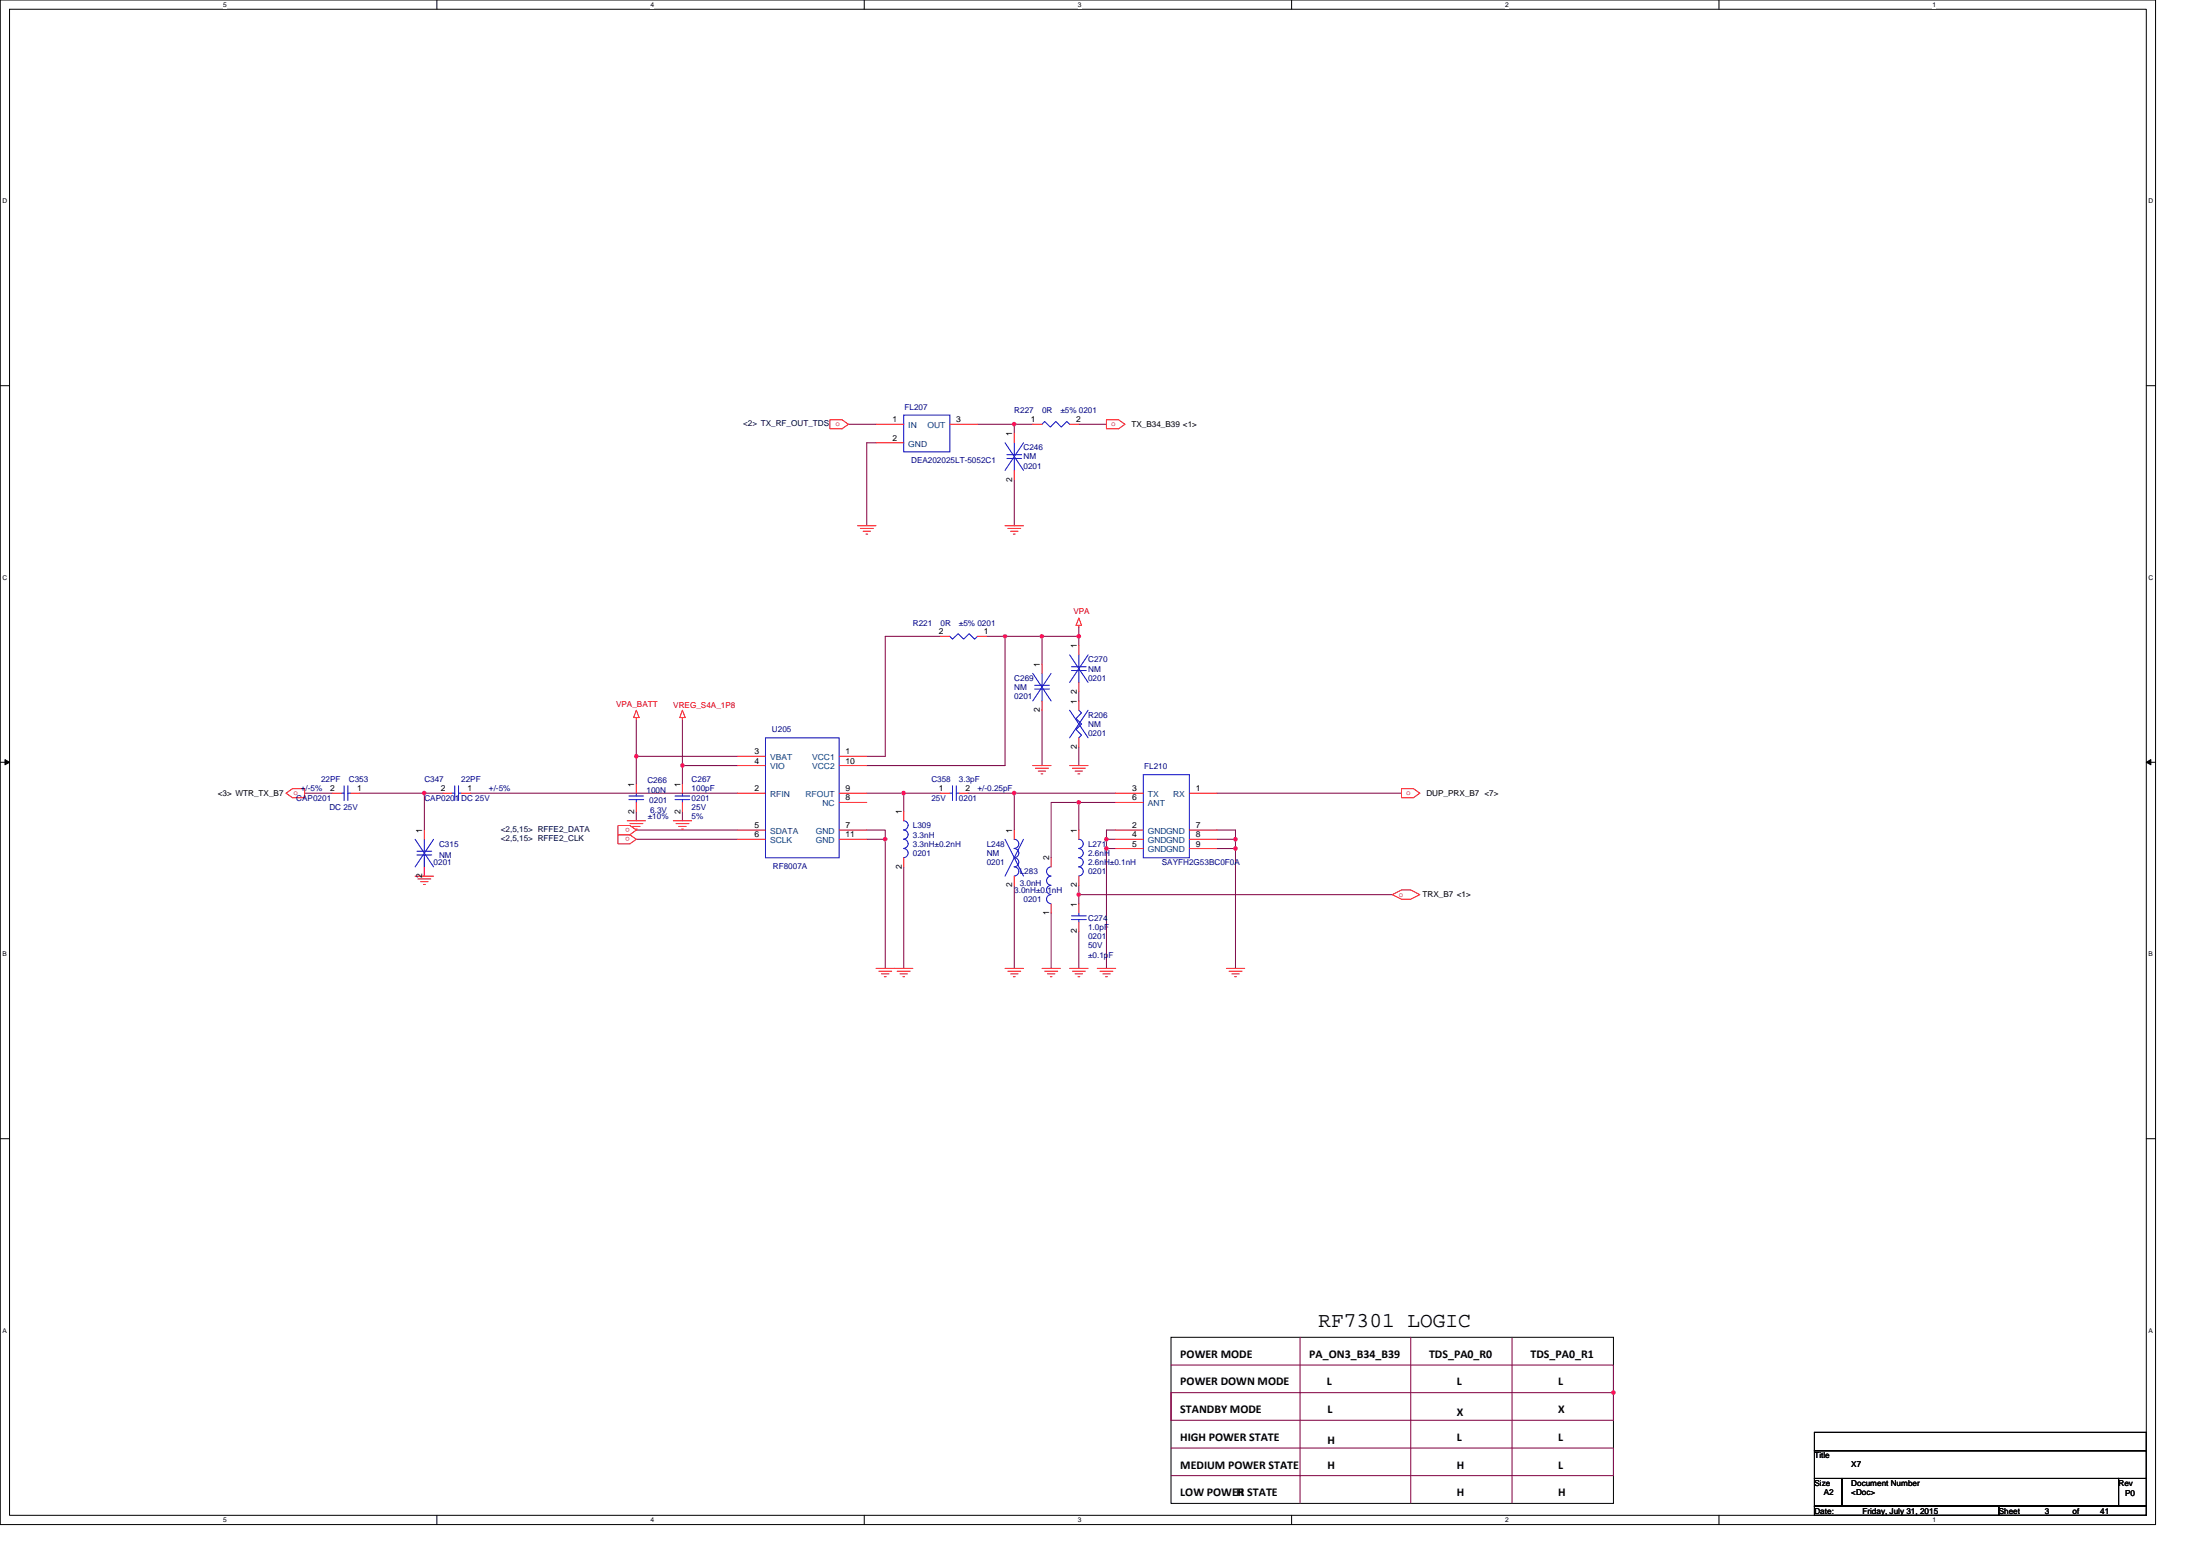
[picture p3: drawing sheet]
<svg xmlns="http://www.w3.org/2000/svg" width="297mm" height="210mm" viewBox="0 0 297 210" stroke-linecap="round" stroke-linejoin="round" font-family="sans-serif">
<path d="M0 0h291v205.7h-291zM1.3 1.2h288.5v203.3h-288.5z" fill="none" stroke="#000" stroke-width=".14"/>
<g fill="#fff">
<path d="M30.1 .1h.5v1h-.5z"/>
<path d="M30.1 204.6h.5v1h-.5z"/>
</g>
<path d="M59 0v1.2M59 204.5v1.2" fill="none" stroke="#000" stroke-width=".14"/>
<g fill="#fff">
<path d="M87.8 .1h.5v1h-.5z"/>
<path d="M87.8 204.6h.5v1h-.5z"/>
</g>
<path d="M116.7 0v1.2M116.7 204.5v1.2" fill="none" stroke="#000" stroke-width=".14"/>
<g fill="#fff">
<path d="M145.5 .1h.5v1h-.5z"/>
<path d="M145.5 204.6h.5v1h-.5z"/>
</g>
<path d="M174.4 0v1.2M174.4 204.5v1.2" fill="none" stroke="#000" stroke-width=".14"/>
<g fill="#fff">
<path d="M203.2 .1h.5v1h-.5z"/>
<path d="M203.2 204.6h.5v1h-.5z"/>
</g>
<path d="M232.1 0v1.2M232.1 204.5v1.2" fill="none" stroke="#000" stroke-width=".14"/>
<g fill="#fff">
<path d="M260.9 .1h.5v1h-.5z"/>
<path d="M260.9 204.6h.5v1h-.5z"/>
<path d="M.4 26.6h.6v1h-.6z"/>
<path d="M290.1 26.6h.6v1h-.6z"/>
<path d="M.4 77.4h.6v1h-.6z"/>
<path d="M290.1 77.4h.6v1h-.6z"/>
</g>
<path d="M0 52h1.3M289.8 52h1.2" fill="none" stroke="#000" stroke-width=".14"/>
<g fill="#fff">
<path d="M.4 128.3h.5v1h-.5z"/>
<path d="M290.1 128.3h.6v1h-.6z"/>
</g>
<path d="M0 102.9h1.3M289.8 102.9h1.2" fill="none" stroke="#000" stroke-width=".14"/>
<path d="M.7 102.5l.6 .4-.6 .3zM289.8 102.9l.6-.4v.7z" fill="#000" stroke="#000" stroke-width=".14"/>
<g fill="#fff">
<path d="M.4 179.1h.5v1h-.5z"/>
<path d="M290.1 179.1h.6v1h-.6z"/>
</g>
<path d="M0 153.7h1.3M289.8 153.7h1.2M158.1 180.5h59.7v22.4h-59.7zM245 199.5h3.7v3.7h-3.7zM245 193.3h44.8v2.5h-44.8zM245 195.8h44.8v3.7h-44.8zM248.7 199.5h37.3v3.7h-37.3zM286 199.5h3.8v3.7h-3.8zM245 203.2h24.9v1.3h-24.9zM269.9 203.2h19.9v1.3h-19.9z" fill="none" stroke="#000" stroke-width=".14"/>
<g fill="none" stroke="#800040" stroke-width=".14">
<path d="M114.6 57.3h3.7M118.3 59.8h-1.3v11.2M132 57.3h4.9M136.9 57.3h2.5M136.9 57.3v1.2M145.7 57.3h3.7M136.9 64.7v6.3M85.9 97.1v5h13.7M92.1 97.1v6.2M127 85.9h-7.5v16.2h-2.5M133.2 85.9h2.5M135.7 85.9v17.4h-18.7"/>
<path d="M135.7 85.9h5M140.7 85.9v3.7M140.7 95.8v7.5M140.7 85.9h5M145.7 93.3v1.3M145.7 84.6v2.5M41.1 107h3.7M48.6 107h8.7M57.3 115.8v2.4M57.3 107v5M57.3 107h2.5M63.5 107h36.1"/>
<path d="M85.9 109.5v1.3M85.9 102.1v3.7M85.9 112h13.7M85.9 113.3h13.7M92.1 103.3v2.5M92.1 103.3h7.5M92.1 109.5v1.3M117 113.3h2.5M117 107h5M117 112h2.5v1.3M119.5 113.3v17.4M122 117v13.7"/>
<path d="M122 107v2.5M122 107h5M130.7 107h6.2M136.9 107v5M136.9 107h13.7M136.9 119.5v11.2M145.7 100.8v2.5M145.7 119.5v1.2h42.3M145.7 108.3v3.7M145.7 108.3h4.9M145.7 108.3h-3.8v7.5M149.4 113.3v1.2"/>
<path d="M149.4 113.3h1.2M150.6 112h-1.2v1.3M150.6 114.5h-1.2v16.2M164.3 107h24.9M164.3 112h2.5v1.3M164.3 113.3h2.5M164.3 114.5h2.5M166.8 113.3v1.2M166.8 114.5v16.2M141.9 123.2v7.5M145.7 125.7v5M145.7 120.7v1.3"/>
<path d="M158.1 187.9h59.7v3.8h-59.7zM158.1 195.4h59.7v3.7h-59.7M158.1 184.2h59.7v3.7M175.5 180.5v22.4M190.5 180.5v22.4M204.1 180.5v22.4"/>
</g>
<g fill="#f0f" stroke="#f0f" stroke-width=".14">
<circle cx="217.8" cy="187.9" r=".24"/>
<circle cx="135.7" cy="85.9" r=".23"/>
<circle cx="145.7" cy="85.9" r=".24"/>
<circle cx="140.7" cy="85.9" r=".23"/>
<circle cx="145.7" cy="120.7" r=".24"/>
<circle cx="122" cy="107" r=".24"/>
<circle cx="119.5" cy="113.3" r=".24"/>
<circle cx="136.9" cy="107" r=".24"/>
<circle cx="92.1" cy="103.3" r=".23"/>
<circle cx="85.9" cy="102" r=".24"/>
<circle cx="145.7" cy="108.3" r=".24"/>
<circle cx="166.8" cy="113.2" r=".24"/>
<circle cx="166.8" cy="114.5" r=".24"/>
<circle cx="136.9" cy="57.2" r=".24"/>
<circle cx="149.4" cy="113.3" r=".24"/>
<circle cx="149.4" cy="114.5" r=".24"/>
<circle cx="57.3" cy="107" r=".24"/>
</g>
<g fill="none" stroke="#f00" stroke-width=".14">
<path d="M112.1 56.6h1.6l.9 .7-.9 .6h-1.6zM118.3 57.3h3.7M118.3 59.8h3.7M128.2 57.3h3.8M136.9 58.5v1.3M139.4 57.3h1.3M144.4 57.3h1.3M149.4 56.6h1.6l.9 .7-.9 .6h-1.6zM115.8 71h2.5M116.2 71.3h1.7M116.5 71.7h1M116.9 72.1h.3"/>
<path d="M135.7 71h2.5M136.1 71.3h1.7M136.5 71.7h1M136.8 72.1h.3M136.9 63.5v1.2M85.9 96.8v.3M85.9 95.8l.4 1h-.7zM92.1 96.8v.3M92.1 95.8l.4 1h-.7zM127 85.9h1.2M132 85.9h1.2M140.7 89.6v1.3"/>
<path d="M140.7 94.6v1.2M145.7 84.4v.2M145.7 87.1v1.3M145.7 92.1v1.2M145.7 94.6v1.2M145.7 99.6v1.2M145.7 83.4l.3 1h-.7zM38.6 107l.9-.6h1.6v1.3h-1.6zM44.8 107h1.3M47.3 107h1.3M56 118.2h2.5M56.4 118.6h1.8"/>
<path d="M56.8 119h1M57.2 119.4h.2M57.3 112v1.3M57.3 117v1.2M59.8 107h1.2M62.3 107h1.2M83.4 112.6h1.6l.9 .7-.9 .6h-1.6zM83.4 111.4h1.6l.9 .6-.9 .6h-1.6zM84.7 110.8h2.5M85 111.1h1.8M85.4 111.5h1M85.8 111.9h.2"/>
<path d="M85.9 105.8v1.2M85.9 108.3v1.2M90.9 110.8h2.5M91.3 111.1h1.7M91.6 111.5h1M92 111.9h.3M92.1 105.8v1.2M92.1 108.3v1.2M99.6 107h3.8M99.6 102.1h3.8M99.6 103.3h3.8M99.6 112h3.8"/>
<path d="M99.6 113.3h3.8M113.3 102.1h3.7M113.3 112h3.7M113.3 108.3h3.7M113.3 107h3.7M113.3 103.3h3.7M113.3 113.3h3.7M122 109.5v1.3M122 115.8v1.2M127 107h1.2M129.5 107h1.2M136.9 112v1.3"/>
<path d="M136.9 118.2v1.3M139.4 103.3h2.5M139.8 103.7h1.8M140.2 104.1h1M140.6 104.4h.2M141.9 115.8v1.2M144.4 103.3h2.5M144.8 103.7h1.7M145.2 104.1h1M145.5 104.4h.3M145.7 112v1.3M145.7 118.2v1.3"/>
<path d="M150.6 112h3.8M150.6 107h3.8M150.6 113.3h3.8M150.6 114.5h3.8M150.6 108.3h3.8M160.6 107h3.7M160.6 112h3.7M160.6 113.3h3.7M160.6 114.5h3.7M189.2 106.4h1.6l.9 .6-.9 .7h-1.6zM118.3 130.7h5M118.7 131.1h1.7"/>
<path d="M119 131.4h1M119.4 131.8h.3M121.1 131.1h1.8M121.5 131.4h1M121.9 131.8h.2M135.7 130.7h2.5M136.1 131.1h1.7M136.5 131.4h1M136.8 131.8h.3M140.7 130.7h2.5M141.1 131.1h1.7M141.4 131.4h1"/>
<path d="M141.8 131.8h.2M141.9 122v1.2M144.4 130.7h2.5M144.8 131.1h1.7M145.2 131.4h1M145.5 131.8h.3M145.7 122v1.2M145.7 124.5v1.2M148.1 130.7h2.5M148.5 131.1h1.8M148.9 131.4h1M149.3 131.8h.2"/>
<path d="M165.6 130.7h2.5M165.9 131.1h1.8M166.3 131.4h1M166.7 131.8h.2M188 120.7l1.2-.6h1.3l1.2 .6-1.2 .6h-1.3z"/>
</g>
<g fill="none" stroke="#00f" stroke-width=".14">
<path d="M122 56h6.2v5h-6.2zM135.7 59.8l2.5 3.7M136.9 59.8v1.6M138.2 59.8l-2.5 3.7M140.7 57.3l.4-.4 .7 .7 .8-.7 .7 .7 .7-.7 .4 .4M136 61.4h1.9M136 61.9h1.9M136.9 61.9v1.6M103.4 99.6h9.9v16.2h-9.9zM128.2 85.9l.4 .4 .8-.8 .7 .8 .7-.8 .8 .8 .4-.4M139.4 90.9l2.5 3.7M139.7 92.5h2"/>
<path d="M139.7 93h2M140.7 90.9v1.6M140.7 93v1.6M141.9 90.9l-2.5 3.7M144.4 95.8l2.5 3.8M144.4 88.4l2.5 3.7M144.7 90h2M144.7 90.5h2M145.7 88.4v1.6M145.7 90.5v1.6M145.7 95.8l.3 .4-.7 .8 .7 .7-.7 .7 .7 .8-.3 .4M146.9 95.8l-2.5 3.8"/>
<path d="M146.9 88.4l-2.5 3.7M46.1 107h.4M46.5 106v2M47 106v2M47 107h.3M56 113.3l2.5 3.7M56.3 114.9h2M56.3 115.4h2M57.3 113.3v1.6M57.3 115.4v1.6M58.5 113.3l-2.5 3.7M61 107h.4"/>
<path d="M61.4 106v2M61.9 106v2M61.9 107h.4M84.9 107.4h2M84.9 107.9h2M85.9 107v.4M85.9 107.9v.4M91.1 107.4h2M91.1 107.9h2M92.1 107v.4M92.1 107.9v.4M122 110.8a.61 .61 0 0 1 .6 .6 .61 .61 0 0 1-.6 .6 .62 .62 0 0 1 .6 .6 .62 .62 0 0 1-.6 .6 .62 .62 0 0 1 .6 .7 .62 .62 0 0 1-.6 .6 .62 .62 0 0 1 .6 .6 .62 .62 0 0 1-.6 .6"/>
<path d="M128.2 107h.4M128.6 106v2M129.1 106v2M129.1 107h.4M135.7 113.3l2.5 4.9M136.9 113.3a.61 .61 0 0 1 .7 .6 .61 .61 0 0 1-.7 .6 .62 .62 0 0 1 .7 .6 .62 .62 0 0 1-.7 .6 .61 .61 0 0 1 .7 .7 .61 .61 0 0 1-.7 .6M136.9 117a.61 .61 0 0 1 .7 .6 .61 .61 0 0 1-.7 .6M138.2 113.3l-2.5 4.9M141.9 119.5a.61 .61 0 0 0-.6 .6 .61 .61 0 0 0 .6 .6M141.9 118.2a.61 .61 0 0 0-.6 .7 .61 .61 0 0 0 .6 .6M141.9 117a.61 .61 0 0 0-.6 .6 .61 .61 0 0 0 .6 .6M145.6 113.3a.61 .61 0 0 1 .7 .6 .61 .61 0 0 1-.7 .6 .62 .62 0 0 1 .7 .6 .62 .62 0 0 1-.7 .6 .61 .61 0 0 1 .7 .7 .61 .61 0 0 1-.7 .6"/>
<path d="M145.6 117a.61 .61 0 0 1 .7 .6 .61 .61 0 0 1-.7 .6M154.4 104.5h6.2v11.3h-6.2zM141.9 120.7a.61 .61 0 0 0-.6 .6 .61 .61 0 0 0 .6 .7M144.7 123.6h2M144.7 124.1h2M145.7 123.2v.4M145.7 124.1v.4"/>
</g>
<text font-size="2.9" x="178" y="179">RF7301 LOGIC</text>
<g font-size="1.6">
<text x="159.4" y="183.2">POWER MODE</text>
<text x="176.8" y="183.2">PA_ON3_B34_B39</text>
<text x="193" y="183.2">TDS_PA0_R0</text>
<text x="206.6" y="183.2">TDS_PA0_R1</text>
<text x="159.4" y="190.7">STANDBY MODE</text>
<text x="159.4" y="187">POWER DOWN MODE</text>
<text x="179.2" y="187">L</text>
<text x="179.3" y="190.7">L</text>
<text x="196.7" y="191.1">X</text>
<text x="196.7" y="187">L</text>
<text x="210.4" y="190.7">X</text>
<text x="210.4" y="187">L</text>
<text x="159.4" y="194.4">HIGH POWER STATE</text>
<text x="179.3" y="194.8">H</text>
<text x="196.7" y="194.4">L</text>
<text x="210.4" y="194.4">L</text>
<text x="159.4" y="201.9">LOW POWER STATE</text>
<text x="159.4" y="198.2">MEDIUM POWER STATE</text>
<text x="166.9" y="201.9">H</text>
<text x="179.3" y="198.2">H</text>
<text x="196.7" y="201.9">H</text>
<text x="196.7" y="198.2">H</text>
<text x="210.4" y="201.9">H</text>
<text x="210.4" y="198.2">L</text>
</g>
<g font-size="1.1" fill="#000040">
<text x="100.3" y="57.5">&lt;2&gt; TX_RF_OUT_TDS</text>
<text x="67.6" y="113.5">&lt;2,5,15&gt; RFFE2_CLK</text>
<text x="67.6" y="112.3">&lt;2,5,15&gt; RFFE2_DATA</text>
</g>
<g font-size="1.1" fill="#f00">
<text x="112.8" y="57.6">o</text>
<text x="150" y="57.6">o</text>
<text x="144.9" y="82.9">VPA</text>
<text x="83.2" y="95.4">VPA_BATT</text>
<text x="90.9" y="95.6">VREG_S4A_1P8</text>
<text x="39.6" y="107.3">o</text>
<text x="189.8" y="107.3">o</text>
<text x="85" y="113" transform="rotate(180 85 113)">o</text>
<text x="85" y="111.7" transform="rotate(180 85 111.7)">o</text>
<text x="188.8" y="121">o</text>
</g>
<g font-size="1.1">
<text x="120.5" y="57">1</text>
<text x="120.5" y="59.5">2</text>
<text x="129.1" y="57">3</text>
<text x="136.7" y="58.9" transform="rotate(-90 136.7 58.9)">1</text>
<text x="139.2" y="57">1</text>
<text x="145.3" y="57">2</text>
<text x="152.8" y="57.7">TX_B34_B39 &lt;1&gt;</text>
<text x="136.7" y="65" transform="rotate(-90 136.7 65)">2</text>
<text x="126.7" y="85.6">2</text>
<text x="132.8" y="85.6">1</text>
<text x="145.4" y="87.5" transform="rotate(-90 145.4 87.5)">1</text>
<text x="140.4" y="90" transform="rotate(-90 140.4 90)">1</text>
<text x="145.4" y="95" transform="rotate(-90 145.4 95)">1</text>
<text x="145.4" y="93.6" transform="rotate(-90 145.4 93.6)">2</text>
<text x="101.9" y="101.8">3</text>
<text x="114.2" y="101.8">1</text>
<text x="140.4" y="96.1" transform="rotate(-90 140.4 96.1)">2</text>
<text x="145.4" y="101.1" transform="rotate(-90 145.4 101.1)">2</text>
<text x="29.4" y="107.4">&lt;3&gt; WTR_TX_B7</text>
<text x="44.6" y="106.8">2</text>
<text x="48.2" y="106.8">1</text>
<text x="59.5" y="106.8">2</text>
<text x="63.1" y="106.8">1</text>
<text x="85.6" y="106.2" transform="rotate(-90 85.6 106.2)">1</text>
<text x="91.9" y="106.2" transform="rotate(-90 91.9 106.2)">1</text>
<text x="101.9" y="106.8">2</text>
<text x="101.9" y="103">4</text>
<text x="114.2" y="103">10</text>
<text x="114.2" y="106.8">9</text>
<text x="126.7" y="106.8">1</text>
<text x="130.3" y="106.8">2</text>
<text x="152.9" y="106.8">3</text>
<text x="161.5" y="106.8">1</text>
<text x="192.6" y="107.4">DUP_PRX_B7 &lt;7&gt;</text>
<text x="57" y="112.4" transform="rotate(-90 57 112.4)">1</text>
<text x="85.6" y="109.8" transform="rotate(-90 85.6 109.8)">2</text>
<text x="91.9" y="109.8" transform="rotate(-90 91.9 109.8)">2</text>
<text x="101.9" y="111.7">5</text>
<text x="101.9" y="113">6</text>
<text x="114.2" y="108">8</text>
<text x="114.2" y="111.7">7</text>
<text x="114.2" y="113">11</text>
<text x="121.7" y="109.9" transform="rotate(-90 121.7 109.9)">1</text>
<text x="136.7" y="112.4" transform="rotate(-90 136.7 112.4)">1</text>
<text x="145.4" y="112.4" transform="rotate(-90 145.4 112.4)">1</text>
<text x="152.9" y="111.7">2</text>
<text x="152.9" y="113">4</text>
<text x="152.9" y="108">6</text>
<text x="161.5" y="111.7">7</text>
<text x="161.5" y="113">8</text>
<text x="57" y="118.5" transform="rotate(-90 57 118.5)">2</text>
<text x="121.7" y="117.3" transform="rotate(-90 121.7 117.3)">2</text>
<text x="136.7" y="119.7" transform="rotate(-90 136.7 119.7)">2</text>
<text x="141.6" y="116.1" transform="rotate(-90 141.6 116.1)">2</text>
<text x="145.4" y="119.7" transform="rotate(-90 145.4 119.7)">2</text>
<text x="152.9" y="114.2">5</text>
<text x="161.5" y="114.2">9</text>
<text x="141.6" y="123.5" transform="rotate(-90 141.6 123.5)">1</text>
<text x="145.4" y="126" transform="rotate(-90 145.4 126)">2</text>
<text x="145.4" y="122.3" transform="rotate(-90 145.4 122.3)">1</text>
<text x="192.1" y="121.1">TRX_B7 &lt;1&gt;</text>
<text x="245" y="196.8">Title</text>
<text x="245" y="200.5">Size</text>
<text x="246.2" y="201.8">A2</text>
<text x="250" y="200.5">Document Number</text>
<text x="250" y="201.8">&lt;Doc&gt;</text>
<text x="250" y="198">X7</text>
<text x="286" y="200.5">Rev</text>
<text x="286.9" y="201.9">P0</text>
<text x="245" y="204.3">Date:</text>
<text x="251.5" y="204.3">Friday, July 31, 2015</text>
<text x="269.9" y="204.3">Sheet</text>
<text x="276.1" y="204.3">3</text>
<text x="279.8" y="204.3">of</text>
<text x="283.6" y="204.3">41</text>
</g>
<g font-size="1.1" fill="#000080">
<text x="122.1" y="55.3">FL207</text>
<text x="136.9" y="55.8">R227</text>
<text x="140.7" y="55.8">0R</text>
<text x="143.2" y="55.8">±5% 0201</text>
<text x="123" y="62.5">DEA202025LT-5052C1</text>
<text x="138.2" y="60.8">C246</text>
<text x="138.2" y="62">NM</text>
<text x="138.2" y="63.2">0201</text>
<text x="123.3" y="84.4">R221</text>
<text x="127" y="84.4">0R</text>
<text x="129.5" y="84.4">±5% 0201</text>
<text x="146.9" y="89.4">C270</text>
<text x="136.9" y="91.9">C269</text>
<text x="136.9" y="93.1">NM</text>
<text x="136.9" y="94.4">0201</text>
<text x="146.9" y="90.6">NM</text>
<text x="146.9" y="91.9">0201</text>
<text x="104.2" y="98.8">U205</text>
<text x="146.9" y="96.9">R206</text>
<text x="146.9" y="98.1">NM</text>
<text x="146.9" y="99.3">0201</text>
<text x="40.6" y="106.8">+/-5%</text>
<text x="43.3" y="105.6">22PF</text>
<text x="47.1" y="105.6">C353</text>
<text x="57.3" y="105.6">C347</text>
<text x="62.3" y="105.6">22PF</text>
<text x="66" y="106.8">+/-5%</text>
<text x="87.3" y="107.1">100N</text>
<text x="87.4" y="105.7">C266</text>
<text x="93.4" y="105.6">C267</text>
<text x="93.4" y="106.8">100pF</text>
<text x="125.7" y="105.6">C358</text>
<text x="129.5" y="105.6">3.3pF</text>
<text x="132" y="106.8">+/-0.25pF</text>
<text x="154.5" y="103.8">FL210</text>
<text x="40" y="108.1">CAP0201</text>
<text x="44.5" y="109.3">DC 25V</text>
<text x="57.3" y="108.1">CAP0201 DC 25V</text>
<text x="87.5" y="110.6">±10%</text>
<text x="87.7" y="108.3">0201</text>
<text x="87.8" y="109.7">6.3V</text>
<text x="93.4" y="108.1">0201</text>
<text x="93.4" y="109.3">25V</text>
<text x="93.4" y="110.6">5%</text>
<text x="123.3" y="111.8">L309</text>
<text x="123.3" y="113">3.3nH</text>
<text x="125.7" y="108.1">25V</text>
<text x="129.5" y="108.1">0201</text>
<text x="58.5" y="116.8">0201</text>
<text x="59.3" y="114.3">C315</text>
<text x="59.3" y="115.8">NM</text>
<text x="104.3" y="117.3">RF8007A</text>
<text x="123.3" y="114.3">3.3nH±0.2nH</text>
<text x="123.3" y="115.5">0201</text>
<text x="133.2" y="114.3">L248</text>
<text x="133.2" y="115.5">NM</text>
<text x="133.2" y="116.8">0201</text>
<text x="137.7" y="118">L283</text>
<text x="137.7" y="119.5">3.0nH</text>
<text x="146.9" y="114.3">L271</text>
<text x="146.9" y="115.5">2.6nH</text>
<text x="146.9" y="116.8">2.6nH±0.1nH</text>
<text x="146.9" y="118">0201</text>
<text x="156.9" y="116.8">SAYFH2G53BC0F0A</text>
<text x="136.9" y="120.5">3.0nH±0.1nH</text>
<text x="138.2" y="121.8">0201</text>
<text x="146.9" y="124.2">C274</text>
<text x="146.9" y="125.5">1.0pF</text>
<text x="146.9" y="126.7">0201</text>
<text x="146.9" y="128">50V</text>
<text x="146.9" y="129.2">±0.1pF</text>
</g>
<g font-size="1.1" fill="#004080">
<text x="122.6" y="57.8">IN</text>
<text x="125.2" y="57.8">OUT</text>
<text x="122.6" y="60.3">GND</text>
<text x="104" y="107.5">RFIN</text>
<text x="104" y="102.6">VBAT</text>
<text x="104" y="103.8">VIO</text>
<text x="108.8" y="107.5">RFOUT</text>
<text x="109.6" y="102.6">VCC1</text>
<text x="109.6" y="103.8">VCC2</text>
<text x="155" y="107.5">TX</text>
<text x="158.4" y="107.5">RX</text>
<text x="104" y="112.5">SDATA</text>
<text x="104" y="113.8">SCLK</text>
<text x="110.1" y="112.5">GND</text>
<text x="110.1" y="113.8">GND</text>
<text x="111" y="108.8">NC</text>
<text x="155" y="112.5">GNDGND</text>
<text x="155" y="113.8">GNDGND</text>
<text x="155" y="108.8">ANT</text>
<text x="155" y="115">GNDGND</text>
</g>
<g font-size=".9">
<text x="30.1" y="1">5</text>
<text x="87.8" y="1">4</text>
<text x="145.5" y="1">3</text>
<text x="203.2" y="1">2</text>
<text x="260.9" y="1">1</text>
<text x=".4" y="27.5">D</text>
<text x="290.1" y="27.5">D</text>
<text x=".4" y="78.3">C</text>
<text x="290.1" y="78.3">C</text>
<text x=".4" y="129.1">B</text>
<text x="290.1" y="129.1">B</text>
<text x=".4" y="179.9">A</text>
<text x="290.1" y="179.9">A</text>
<text x="30.1" y="205.4">5</text>
<text x="87.8" y="205.4">4</text>
<text x="145.5" y="205.4">3</text>
<text x="203.2" y="205.4">2</text>
<text x="260.9" y="205.4">1</text>
</g>
</svg>
